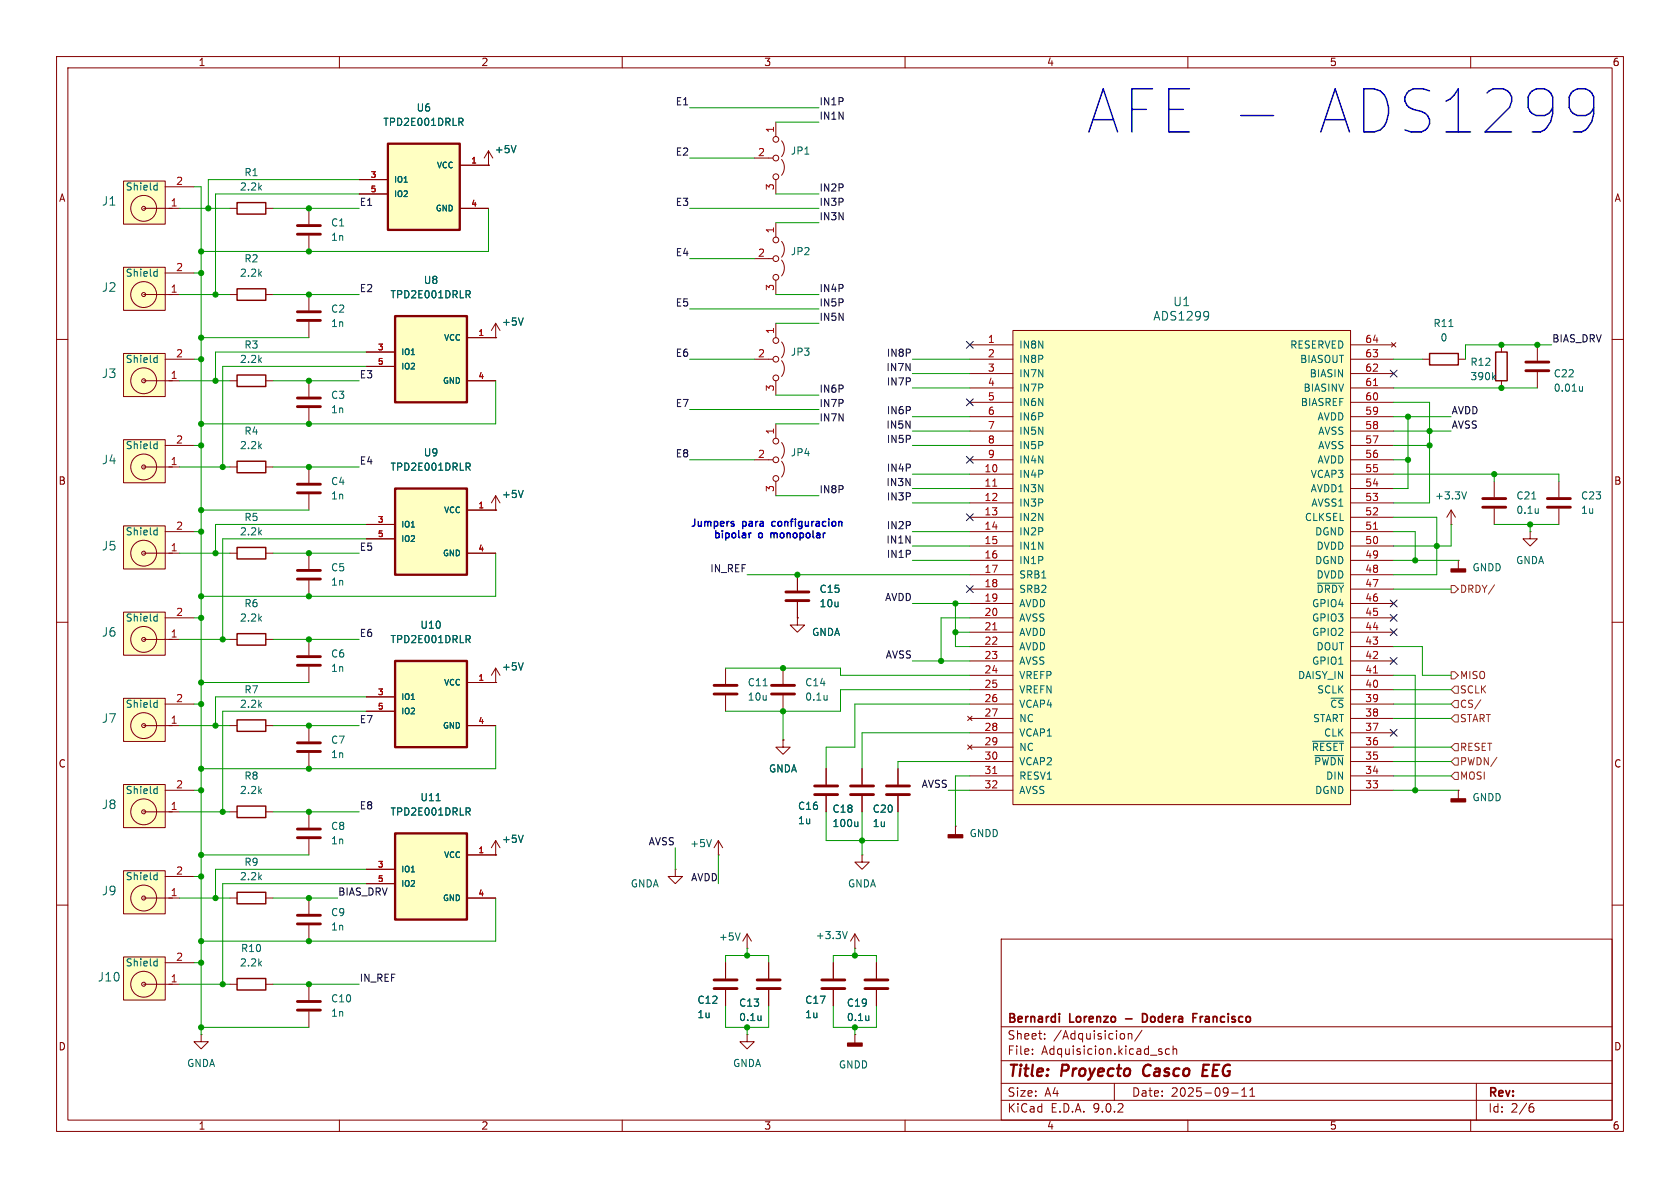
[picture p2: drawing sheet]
<svg xmlns="http://www.w3.org/2000/svg" width="297mm" height="210mm" viewBox="0 0 297 210" stroke-linecap="round" stroke-linejoin="round" font-family="sans-serif">
<g fill="none" stroke="#840000" stroke-width=".18">
<path d="M10 10h277v190h-277zM12 12h273v186h-273zM60 10v2M110 10v2M160 10v2M210 10v2M260 10v2M10 60h2M285 60h2M54.6 97.8v2.8M87.6 90.2h.1M87.6 87.6l-.7 1.3"/>
<path d="M87.6 87.6l.8 1.3M87.6 87.6v2.6M10 110h2M54.6 102.6v2.8M285 110h2M10 160h2M177 166h108v32h-108zM285 160h2M60 198v2M110 198v2M160 198v2M177 194.5h108"/>
<path d="M177 191.5h108M177 187.5h108M177 181.5h108M182.5 186.3v.1M182.5 185.5v.1M184.7 183.6v.1M184.7 182.8v.1M197 191.5v3M199.5 182.8l.2-.1 .3 .1 .1 .9M199.5 182.7v1M201.9 182.1l-1.3 2M205 185.9l.4 .1 .1 .2-.3 .2h-.2"/>
<path d="M205 185.4l.4 .1M206.7 185.5l-.4-.1-.3 .3v.4l.2 .2h.5M207.4 185.5l.2-.1 .4 .1v.9M207.4 184.9v1.5M210 198v2M217.7 193.2h1.2M219.5 193.8h.9M219.5 192.7l.5-.4v1.5M221 193.8h.8M221 192.7l.4-.4v1.5M260 198v2M261 191.5v6.5"/>
<path d="M270.6 195.7h.4l.2 .3-.1 .5-.5 .1M271 195.1l-.4 .1"/>
</g>
<path d="M202.4 188.5a1.27 1.27 0 0 0 0 1.6M212.7 189.2h.6M213.7 188.2h-.9l-.3 2h1" fill="none" stroke="#840000" stroke-width=".4"/>
<path d="M187.3 179.2v.1M187.3 179.7v1M202.7 179.4l-.4-.2h-.3v1.5h.3l.4-.2M210.9 179.2h.7M210.9 179.9h.5" fill="none" stroke="#840000" stroke-width=".3"/>
<path d="M52.6 100.8h4M52.6 102.4h4" fill="none" stroke="#840000" stroke-width=".51"/>
<path d="M92.5 86.7l-.4 1.3" fill="none" stroke="#006464" stroke-width=".18"/>
<path d="M69.8 86.4h12.7v15.2h-12.7z" fill="#ffffc2"/>
<path d="M69.8 86.4h12.7v15.2h-12.7z" fill="none" stroke="#840000" stroke-width=".41"/>
<path d="M40.6 52.1h1.3M47 52.1h1.3M40.6 67.3h1.3M47 67.3h1.3M64.8 92.7h5M64.8 95.3h5M82.5 90.2h5.1M82.5 97.8h5.1M168.9 146.1h.1M168.9 146.1v1.5" fill="none" stroke="#840000" stroke-width=".18"/>
<path d="M82.7 82.5l.4 .6M82.9 81.9l.2 .2v.3l-.2 .1" fill="none" stroke="#006464" stroke-width=".18"/>
<path d="M167.6 147.6h2.6v.5h-2.6z" fill="#840000" stroke="#840000" stroke-width=".25"/>
<path d="M41.9 51.1h5.1v2h-5.1zM41.9 66.3h5.1v2h-5.1z" fill="none" stroke="#840000" stroke-width=".25"/>
<path d="M21.8 32h7.4v7.6h-7.4z" fill="#ffffc2"/>
<g fill="none" stroke="#840000" stroke-width=".18">
<path d="M21.8 32h7.4v7.6h-7.4zM25.4 36.8h6.3M29.2 33h5.1M137.2 39.4v2.5M133.3 45.7h3.4M137.2 49.5v2.6M138.2 42.7a2.26 2.26 0 0 1 0 2.8M138.2 46a2.26 2.26 0 0 1 0 2.8"/>
<circle cx="25.4" cy="36.8" r="2.29"/>
<circle cx="25.4" cy="36.8" r=".36"/>
<circle cx="137.2" cy="45.7" r=".51"/>
<circle cx="137.2" cy="49" r=".51"/>
<circle cx="137.2" cy="42.4" r=".51"/>
</g>
<path d="M27.4 32.8h.4M27.8 32.3v1.3M27.8 33.5l-.4 .1" fill="none" stroke="#006464" stroke-width=".18"/>
<path d="M21.8 47.2h7.4v7.7h-7.4z" fill="#ffffc2"/>
<g fill="none" stroke="#840000" stroke-width=".18">
<path d="M21.8 47.2h7.4v7.7h-7.4zM25.4 52.1h6.3M29.2 48.3h5.1"/>
<circle cx="25.4" cy="52.1" r="2.29"/>
<circle cx="25.4" cy="52.1" r=".36"/>
</g>
<path d="M27.4 48l.4 .1M27.8 47.6v1.2M27.8 48.8h-.4" fill="none" stroke="#006464" stroke-width=".18"/>
<path d="M21.8 77.7h7.4v7.6h-7.4z" fill="#ffffc2"/>
<g fill="none" stroke="#840000" stroke-width=".18">
<path d="M21.8 77.7h7.4v7.6h-7.4zM29.2 78.7h5.1M25.4 82.6h6.3"/>
<circle cx="25.4" cy="82.6" r="2.29"/>
<circle cx="25.4" cy="82.6" r=".36"/>
</g>
<path d="M27.4 78.5h.4M27.8 78v1.3M27.8 79.3h-.4" fill="none" stroke="#006464" stroke-width=".18"/>
<path d="M68.6 25.4h12.7v15.2h-12.7z" fill="#ffffc2"/>
<path d="M68.6 25.4h12.7v15.2h-12.7z" fill="none" stroke="#840000" stroke-width=".41"/>
<path d="M63.5 31.8h5.1M63.5 34.3h5.1M81.3 29.2h5.1M81.3 36.8h5.1M251.5 63.5h1.2M257.8 63.5h1.3M35.6 182.9v1.3h1.2l-1.2 1.2-1.3-1.2h1.3M35.6 182.9h.1" fill="none" stroke="#840000" stroke-width=".18"/>
<path d="M81.4 21.6l.5 .6M81.6 20.9l.3 .2-.1 .3-.2 .2M256.1 57.7h.8" fill="none" stroke="#006464" stroke-width=".18"/>
<path d="M252.7 62.5h5.1v2h-5.1z" fill="none" stroke="#840000" stroke-width=".25"/>
<path d="M21.8 138.7h7.4v7.6h-7.4z" fill="#ffffc2"/>
<g fill="none" stroke="#840000" stroke-width=".18">
<path d="M21.8 138.7h7.4v7.6h-7.4zM29.2 139.7h5.1M25.4 143.5h6.3M40.6 174h1.3M47 174h1.3"/>
<circle cx="25.4" cy="143.5" r="2.29"/>
<circle cx="25.4" cy="143.5" r=".36"/>
</g>
<path d="M27.4 139.4l.4 .1M27.8 139v1.3M27.8 140.2l-.4 .1" fill="none" stroke="#006464" stroke-width=".18"/>
<path d="M41.9 173h5.1v2h-5.1z" fill="none" stroke="#840000" stroke-width=".25"/>
<path d="M21.8 169.2h7.4v7.6h-7.4z" fill="#ffffc2"/>
<g fill="none" stroke="#840000" stroke-width=".18">
<path d="M54.6 36.8v2.8M54.6 41.7v2.8M21.8 169.2h7.4v7.6h-7.4zM25.4 174h6.3M29.2 170.2h5.1"/>
<circle cx="25.4" cy="174" r="2.29"/>
<circle cx="25.4" cy="174" r=".36"/>
</g>
<path d="M27.4 169.9l.4 .1M27.8 169.5v1.3M27.8 170.7l-.4 .1" fill="none" stroke="#006464" stroke-width=".18"/>
<path d="M52.6 39.9h4M52.6 41.4h4" fill="none" stroke="#840000" stroke-width=".51"/>
<path d="M21.8 153.9h7.4v7.6h-7.4z" fill="#ffffc2"/>
<g fill="none" stroke="#840000" stroke-width=".18">
<path d="M86.4 29.2h.1M86.4 26.7l-.8 1.2M86.4 26.7l.7 1.2M86.4 26.7v2.5M21.8 153.9h7.4v7.6h-7.4zM25.4 158.8h6.3M29.2 154.9h5.1M54.6 158.8v2.7M54.6 163.6v2.8M54.6 174v2.8M54.6 178.8v2.8"/>
<circle cx="25.4" cy="158.8" r="2.29"/>
<circle cx="25.4" cy="158.8" r=".36"/>
</g>
<path d="M91.2 25.7l-.4 1.3M27.4 154.7h.4M27.8 154.2v1.3M27.8 155.5h-.4" fill="none" stroke="#006464" stroke-width=".18"/>
<path d="M52.6 161.8h4M52.6 163.3h4M52.6 177h4M52.6 178.6h4" fill="none" stroke="#840000" stroke-width=".51"/>
<path d="M21.8 123.4h7.4v7.7h-7.4z" fill="#ffffc2"/>
<g fill="none" stroke="#840000" stroke-width=".18">
<path d="M40.6 36.8h1.3M47 36.8h1.3M265.4 61v1.2M265.4 67.3v1.3M271.8 61v2.8M271.8 65.8v2.8M40.6 97.8h1.3M47 97.8h1.3M257.8 99.1h.1M257.8 99.1v1.5M270.5 94v1.3h1.3l-1.3 1.2-1.3-1.2h1.3M270.5 94h.1"/>
<path d="M54.6 113v2.8M54.6 117.9v2.8M21.8 123.4h7.4v7.7h-7.4zM25.4 128.3h6.3M29.2 124.5h5.1M40.6 128.3h1.3M47 128.3h1.3M54.6 128.3v2.8M54.6 133.1v2.8"/>
<circle cx="25.4" cy="128.3" r="2.29"/>
<circle cx="25.4" cy="128.3" r=".36"/>
</g>
<path d="M264 66.6l.4 .5M264.4 66.3l-.5 .5M279.8 68.3v.9M279.8 69l-.4 .2M27.4 124.2l.4 .1M27.8 123.8v1.2M27.8 125h-.4" fill="none" stroke="#006464" stroke-width=".18"/>
<path d="M256.5 100.6h2.6v.5h-2.6z" fill="#840000" stroke="#840000" stroke-width=".25"/>
<path d="M41.9 35.8h5.1v2h-5.1zM264.4 62.2h2v5.1h-2zM41.9 96.8h5.1v2h-5.1zM41.9 127.3h5.1v2h-5.1z" fill="none" stroke="#840000" stroke-width=".25"/>
<path d="M269.7 64h4.1M269.7 65.5h4.1M52.6 116.1h4M52.6 117.6h4M52.6 131.3h4M52.6 132.8h4" fill="none" stroke="#840000" stroke-width=".51"/>
<path d="M21.8 108.2h7.4v7.6h-7.4z" fill="#ffffc2"/>
<g fill="none" stroke="#840000" stroke-width=".18">
<path d="M21.8 108.2h7.4v7.6h-7.4zM25.4 113h6.3M29.2 109.2h5.1"/>
<circle cx="25.4" cy="113" r="2.29"/>
<circle cx="25.4" cy="113" r=".36"/>
</g>
<path d="M27.4 109h.4M27.8 108.5v1.3M27.8 109.7l-.4 .1" fill="none" stroke="#006464" stroke-width=".18"/>
<path d="M69.8 116.8h12.7v15.3h-12.7z" fill="#ffffc2"/>
<path d="M69.8 116.8h12.7v15.3h-12.7z" fill="none" stroke="#840000" stroke-width=".41"/>
<g fill="none" stroke="#840000" stroke-width=".18">
<path d="M54.6 52.1v2.8M54.6 56.9v2.8M54.6 67.3v2.8M54.6 72.1v2.8M256.5 92.7h.1M256.5 90.2l-.7 1.2M256.5 90.2l.8 1.2M256.5 90.2v2.5M87.6 118.1l-.7 1.3M87.6 118.1l.8 1.3M87.6 118.1v2.6M138.4 118.1v2.8"/>
<path d="M64.8 123.2h5M64.8 125.7h5M82.5 120.7h5.1M82.5 128.3h5.1M87.6 120.7h.1M138.4 122.9v2.8M152.4 135.9v2.8M119.4 153.7v1.2h1.2l-1.2 1.3-1.3-1.3h1.3M119.4 153.7h.1M127 151.1h.1M127 148.6l-.8 1.3M127 148.6l.8 1.3"/>
<path d="M127 148.6v2.5M152.4 151.1v1.3h1.3l-1.3 1.3-1.3-1.3h1.3M152.4 151.1h.1M152.4 140.7v2.8M132.1 167.6h.1M132.1 165.1l-.8 1.3M132.1 165.1l.7 1.3M132.1 165.1v2.5M151.1 167.6h.1M151.1 165.1l-.7 1.3M151.1 165.1l.8 1.3M151.1 165.1v2.5"/>
</g>
<path d="M259.3 86.9l-.5 1.3M82.7 113l.4 .6M82.9 112.3l.2 .3v.3l-.2 .1M92.5 117.2l-.4 1.2M146.2 122.9v.9M146.2 123.6v.1M125.8 148.4l-.5 1.3M151.7 145.3v.8M151.7 146l-.2 .1M130.8 164.9l-.4 1.3M149.8 164.7l-.4 1.2" fill="none" stroke="#006464" stroke-width=".18"/>
<path d="M52.6 55.1h4M52.6 56.6h4M52.6 70.4h4M52.6 71.9h4M136.4 121.2h4.1M136.4 122.7h4.1M150.4 138.9h4M150.4 140.5h4" fill="none" stroke="#840000" stroke-width=".51"/>
<path d="M69.8 55.9h12.7v15.2h-12.7z" fill="#ffffc2"/>
<path d="M69.8 55.9h12.7v15.2h-12.7z" fill="none" stroke="#840000" stroke-width=".41"/>
<g fill="none" stroke="#840000" stroke-width=".18">
<path d="M82.5 59.7h5.1M87.6 59.7h.1M87.6 57.2l-.7 1.2M87.6 57.2l.8 1.2M87.6 57.2v2.5M64.8 62.2h5M64.8 64.8h5M82.5 67.3h5.1M264.2 85.1v2.8M264.2 89.9v2.8M275.6 85.1v2.8M275.6 89.9v2.8"/>
<path d="M138.4 130.8v1.3h1.3l-1.3 1.3-1.2-1.3h1.2M138.4 130.8h.1M154.9 170.2v2.8M154.9 175v2.8"/>
</g>
<path d="M82.7 52l.4 .6M82.9 51.4l.2 .2v.3l-.2 .1M92.5 56.2l-.4 1.3M270.8 88.2h.7M272 89.9v.8M272 90.6l-.1 .1M153.6 179.6v.8M153.6 180.3l-.1 .1" fill="none" stroke="#006464" stroke-width=".18"/>
<path d="M262.1 88.1h4.1M262.1 89.7h4.1M273.6 88.1h4M273.6 89.7h4M152.9 173.2h4.1M152.9 174.8h4.1" fill="none" stroke="#840000" stroke-width=".51"/>
<path d="M179.1 58.4h59.7v83.8h-59.7z" fill="#ffffc2"/>
<g fill="none" stroke="#840000" stroke-width=".18">
<path d="M179.1 58.4h59.7v83.8h-59.7zM171.4 61h7.7M171.4 63.5h7.7M171.4 66h7.7M171.4 68.6h7.7M171.4 71.1h7.7M171.4 73.7h7.7M171.4 76.2h7.7M171.4 78.7h7.7M238.8 61h7.6M238.8 63.5h7.6M238.8 66h7.6"/>
<path d="M238.8 68.6h7.6M238.8 71.1h7.6M238.8 73.7h7.6M238.8 76.2h7.6M238.8 78.7h7.6M246 60.6l.8 .7M246.8 60.6l-.8 .7M40.6 82.6h1.3M47 82.6h1.3M54.6 82.6v2.7M54.6 87.4v2.8M171.4 81.3h7.7"/>
<path d="M171.4 83.8h7.7M171.4 86.4h7.7M171.4 88.9h7.7M171.4 91.4h7.7M171.4 94h7.7M171.4 96.5h7.7M171.4 99.1h7.7M238.8 81.3h7.6M238.8 83.8h7.6M238.8 86.4h7.6M238.8 88.9h7.6M238.8 91.4h7.6"/>
<path d="M238.8 94h7.6M238.8 96.5h7.6M238.8 99.1h7.6M128.3 118.1v2.8M171.4 101.6h7.7M171.4 104.1h7.7M171.4 106.7h7.7M171.4 109.2h7.7M171.4 111.8h7.7M171.4 114.3h7.7M171.4 116.8h7.7M171.4 119.4h7.7"/>
<path d="M238.8 101.6h7.6M238.8 104.1h7.6M238.8 106.7h7.6M238.8 109.2h7.6M238.8 111.8h7.6M238.8 114.3h7.6M238.8 116.8h7.6M238.8 119.4h7.6M128.3 122.9v2.8M171.1 126.6l.7 .8M171.1 131.7l.7 .8M171.4 121.9h7.7"/>
<path d="M171.4 124.5h7.7M171.4 127h7.7M171.4 129.5h7.7M171.4 132.1h7.7M171.4 134.6h7.7M171.4 137.2h7.7M171.4 139.7h7.7M171.8 126.6l-.7 .8M171.8 131.7l-.7 .8M238.8 121.9h7.6M238.8 124.5h7.6M238.8 127h7.6"/>
<path d="M238.8 129.5h7.6M238.8 132.1h7.6M238.8 134.6h7.6M238.8 137.2h7.6M238.8 139.7h7.6M40.6 143.5h1.3M47 143.5h1.3M87.6 151.1h.1M87.6 148.6l-.7 1.3M87.6 148.6l.8 1.3M87.6 148.6v2.5"/>
</g>
<path d="M242.8 68.2h.7M175.5 85.9h.7M242.8 93.6h.7M175.5 111.3h.7M242.8 119h.7M175.5 136.7h.7" fill="none" stroke="#a90000" stroke-width=".18"/>
<path d="M213.5 55.1l.1 .1a1.28 1.28 0 0 1-.1 1.2M213.7 55.7l-.2 .2M232.9 103.1h4.6M134.9 121.2h.7M232 131h5.5M232.4 133.6h5.1M92.5 147.6l-.4 1.3" fill="none" stroke="#006464" stroke-width=".18"/>
<path d="M41.9 81.5h5.1v2.1h-5.1zM41.9 142.5h5.1v2h-5.1z" fill="none" stroke="#840000" stroke-width=".25"/>
<path d="M52.6 85.6h4M52.6 87.1h4M126.2 121.2h4.1M126.2 122.7h4.1" fill="none" stroke="#840000" stroke-width=".51"/>
<path d="M69.8 147.3h12.7v15.3h-12.7z" fill="#ffffc2"/>
<path d="M69.8 147.3h12.7v15.3h-12.7z" fill="none" stroke="#840000" stroke-width=".41"/>
<g fill="none" stroke="#840000" stroke-width=".18">
<path d="M158.7 135.9v2.8M257.8 139.7h.1M257.8 139.7v1.5M40.6 158.8h1.3M47 158.8h1.3M54.6 143.5v2.8M54.6 148.3v2.8M64.8 153.7h5M64.8 156.2h5M82.5 151.1h5.1M82.5 158.8h5.1M158.7 140.7v2.8"/>
<path d="M128.3 170.2v2.8M128.3 175v2.8M135.9 170.2v2.8M135.9 175v2.8M147.3 170.2v2.8M147.3 175v2.8M132.1 182.9v1.3h1.2l-1.2 1.2-1.3-1.2h1.3M132.1 182.9h.1M151.1 182.9h.1M151.1 182.9v1.5"/>
</g>
<path d="M77.1 141.5h.7M82.7 143.5l.4 .6M82.9 142.8l.2 .3v.3l-.2 .1M134.5 179.6v.8M134.5 180.3v.1" fill="none" stroke="#006464" stroke-width=".18"/>
<path d="M156.7 138.9h4.1M52.6 146.6h4M52.6 148.1h4M156.7 140.5h4.1M126.2 173.2h4.1M126.2 174.8h4.1M133.9 173.2h4M133.9 174.8h4M145.3 173.2h4.1M145.3 174.8h4.1" fill="none" stroke="#840000" stroke-width=".51"/>
<path d="M41.9 157.7h5.1v2.1h-5.1z" fill="none" stroke="#840000" stroke-width=".25"/>
<g fill="#840000" stroke="#840000" stroke-width=".25">
<path d="M256.5 141.2h2.6v.5h-2.6z"/>
<path d="M149.9 184.4h2.5v.5h-2.5z"/>
</g>
<path d="M21.8 93h7.4v7.6h-7.4z" fill="#ffffc2"/>
<g fill="none" stroke="#840000" stroke-width=".18">
<path d="M21.8 93h7.4v7.6h-7.4zM25.4 97.8h6.3M29.2 94h5.1M146 135.9v2.8M146 140.7v2.8"/>
<circle cx="25.4" cy="97.8" r="2.29"/>
<circle cx="25.4" cy="97.8" r=".36"/>
</g>
<path d="M27.4 93.7l.4 .1M27.8 93.3v1.3M27.8 94.5l-.4 .1" fill="none" stroke="#006464" stroke-width=".18"/>
<path d="M144 138.9h4.1M144 140.5h4.1" fill="none" stroke="#840000" stroke-width=".51"/>
<path d="M21.8 62.5h7.4v7.6h-7.4z" fill="#ffffc2"/>
<g fill="none" stroke="#840000" stroke-width=".18">
<path d="M63.5 31.8h5.1M63.5 34.3h5.1M81.3 29.2h5.1M81.3 36.8h5.1M86.4 29.2h.1M133.3 27.9h3.4M137.2 21.6v2.5M137.2 31.8v2.5M138.2 24.9a2.26 2.26 0 0 1 0 2.8M138.2 28.2a2.26 2.26 0 0 1 0 2.8M82.5 59.7h5.1M87.6 59.7h.1"/>
<path d="M137.2 57.2v2.5M21.8 62.5h7.4v7.6h-7.4zM25.4 67.3h6.3M29.2 63.5h5.1M64.8 62.2h5M64.8 64.8h5M82.5 67.3h5.1M133.3 63.5h3.4M137.2 67.3v2.6M137.2 74.9v2.6M138.2 60.5a2.26 2.26 0 0 1 0 2.7M138.2 63.8a2.26 2.26 0 0 1 0 2.7"/>
<path d="M138.2 78.2a2.26 2.26 0 0 1 0 2.8M64.8 92.7h5M64.8 95.3h5M82.5 90.2h5.1M82.5 97.8h5.1M87.6 90.2h.1M133.3 81.3h3.4M137.2 85.1v2.5M138.2 81.5a2.26 2.26 0 0 1 0 2.8M40.6 113h1.3M47 113h1.3M141 109.2v1.3h1.2l-1.2 1.3-1.3-1.3h1.3"/>
<path d="M141 109.2h.1M141 101.6v2.8M141 106.4v2.8M64.8 123.2h5M64.8 125.7h5M82.5 120.7h5.1M82.5 128.3h5.1M87.6 120.7h.1M138.4 130.8h.1M146 135.9v2.8M152.4 135.9v2.8M158.7 135.9v2.8"/>
<path d="M64.8 153.7h5M64.8 156.2h5M82.5 151.1h5.1M82.5 158.8h5.1M87.6 151.1h.1M146 140.7v2.8M152.4 140.7v2.8M158.7 140.7v2.8M128.3 170.2v2.8M128.3 175v2.8M135.9 170.2v2.8M135.9 175v2.8"/>
<path d="M147.3 170.2v2.8M147.3 175v2.8M154.9 170.2v2.8M154.9 175v2.8"/>
<circle cx="137.2" cy="24.6" r=".51"/>
<circle cx="137.2" cy="31.2" r=".51"/>
<circle cx="137.2" cy="27.9" r=".51"/>
<circle cx="25.4" cy="67.3" r="2.29"/>
<circle cx="25.4" cy="67.3" r=".36"/>
<circle cx="137.2" cy="66.8" r=".51"/>
<circle cx="137.2" cy="60.2" r=".51"/>
<circle cx="137.2" cy="63.5" r=".51"/>
<circle cx="137.2" cy="78" r=".51"/>
<circle cx="137.2" cy="81.3" r=".51"/>
<circle cx="137.2" cy="84.6" r=".51"/>
</g>
<g fill="none" stroke="#006464" stroke-width=".18">
<path d="M81.4 21.6l.5 .6M81.6 20.9l.3 .2-.1 .3-.2 .2M91.2 25.7l-.4 1.3M82.7 52l.4 .6M82.9 51.4l.2 .2v.3l-.2 .1M92.5 56.2l-.4 1.3M27.4 63.2l.4 .1M27.8 62.8v1.3M27.8 64l-.4 .1M82.7 82.5l.4 .6M82.9 81.9l.2 .2v.3l-.2 .1M92.5 86.7l-.4 1.3"/>
<path d="M82.7 113l.4 .6M82.9 112.3l.2 .3v.3l-.2 .1M92.5 117.2l-.4 1.2M77.1 141.5h.7M82.7 143.5l.4 .6M82.9 142.8l.2 .3v.3l-.2 .1M92.5 147.6l-.4 1.3M151.7 145.3v.8M151.7 146l-.2 .1M134.5 179.6v.8M153.6 179.6v.8M134.5 180.3v.1"/>
<path d="M153.6 180.3l-.1 .1"/>
</g>
<path d="M138.9 104.6h4.1M138.9 106.2h4.1" fill="none" stroke="#840000" stroke-width=".51"/>
<path d="M41.9 112h5.1v2h-5.1z" fill="none" stroke="#840000" stroke-width=".25"/>
<path d="M256.5 103.5h.7l.6 .6-.6 .7h-.7zM256.5 118.7h.7l.6 .7-.6 .6h-.7zM264.2 103.4l-1.1 1.6M257.2 123.8h.6v1.3h-.6l-.7-.6zM257.2 126.4h.6v1.2h-.6l-.7-.6zM257.2 136.5h.6v1.3h-.6l-.7-.6zM257.2 134h.6v1.3h-.6l-.7-.7zM257.2 131.4h.6v1.3h-.6l-.7-.6zM257.2 121.3h.6v1.3h-.6l-.7-.7zM261.8 123.7l-1.1 1.6M264.6 133.9l-1.1 1.6" fill="none" stroke="#725600" stroke-width=".18"/>
<g fill="none" stroke="#009600" stroke-width=".18">
<path d="M121.9 19.1h22.9M31.7 36.8h8.9M34.3 33h1.3v149.9M48.3 36.8h15.2M63.5 34.3h-25.4v17.8M63.5 31.8h-26.7v5M86.4 36.8v7.7h-50.8M121.9 27.9h11.4M121.9 36.8h22.9M137.2 39.4h7.6M137.2 34.3h7.6M137.2 21.6h7.6"/>
<path d="M31.7 52.1h8.9M34.3 48.3h1.3M35.6 59.7h19M48.3 52.1h15.2M121.9 54.6h22.9M121.9 45.7h11.4M137.2 57.2h7.6M137.2 52.1h7.6M31.7 67.3h8.9M34.3 63.5h1.3M34.3 78.7h1.3M48.3 67.3h15.2"/>
<path d="M64.8 64.8h-25.4v17.8M64.8 62.2h-26.7v5.1M87.6 67.3v7.6h-52M121.9 63.5h11.4M121.9 72.4h22.9M137.2 69.9h7.6M137.2 74.9h7.6M161.3 68.6h10.1M161.3 63.5h10.1M161.3 66h10.1M161.3 78.7h10.1M161.3 73.7h10.1"/>
<path d="M161.3 76.2h10.1M246.4 68.6h25.4M246.4 63.5h5.1M246.4 78.7h6.3M246.4 71.1h6.3v17.8h-6.3M246.4 73.7h10.1M246.4 76.2h10.1M248.9 73.7v12.7h-2.5M274.3 61h-15.2v2.5M31.7 97.8h8.9M31.7 82.6h8.9M34.3 94h1.3"/>
<path d="M35.6 90.2h19M48.3 97.8h15.2M48.3 82.6h15.2M64.8 92.7h-26.7v5.1M64.8 95.3h-25.4v17.7M87.6 97.8v7.6h-52M121.9 81.3h11.4M137.2 87.6h7.6M161.3 94h10.1M161.3 96.5h10.1M161.3 83.8h10.1M161.3 99.1h10.1"/>
<path d="M161.3 86.4h10.1M161.3 88.9h10.1M246.4 91.4h7.6v10.2h-7.6M246.4 94h3.8v5.1M246.4 83.8h29.2v1.3M246.4 99.1h11.4M246.4 81.3h2.5M256.5 92.7v3.8h-10.1M264.2 92.7h11.4M264.2 83.8v1.3M270.5 92.7v1.3M31.7 113h8.9"/>
<path d="M34.3 109.2h1.3M48.3 113h15.2M128.3 118.1h20.3v1.3h22.8M132.1 101.6h39.3M161.3 106.7h10.1M161.3 116.8h10.1M168.9 106.7v7.6h2.5M168.9 111.8h2.5M171.4 109.2h-5v7.6M246.4 119.4h3.8v20.3M246.4 104.1h10.1M246.4 114.3h5.1v5.1h5"/>
<path d="M31.7 128.3h8.9M34.3 139.7h1.3M34.3 124.5h1.3M35.6 120.7h19M48.3 128.3h15.2M64.8 125.7h-25.4v17.8M64.8 123.2h-26.7v5.1M87.6 128.3v7.6h-52M138.4 125.7v5.1M167.6 139.7h3.8M171.4 134.6h-12.7v1.3M171.4 124.5h-20.3v7.6h-5.1v3.8"/>
<path d="M171.4 137.2h-2.5v8.9M171.4 121.9h-22.8v3.8h-20.3M171.4 129.5h-19v6.4M246.4 134.6h10.1M246.4 132.1h10.1M246.4 127h10.1M246.4 137.2h10.1M246.4 139.7h11.4M246.4 124.5h10.1M246.4 121.9h10.1M31.7 143.5h8.9M31.7 158.8h8.9"/>
<path d="M34.3 154.9h1.3M35.6 151.1h19M48.3 143.5h15.2M48.3 158.8h11.4M64.8 156.2h-25.4v17.8M64.8 153.7h-26.7v5.1M87.6 158.8v7.6h-52M119.4 149.9v3.8M127 151.1v5.1M146 143.5v5.1h12.7v-5.1M152.4 143.5v7.6M31.7 174h8.9"/>
<path d="M34.3 170.2h1.3M48.3 174h15.2M128.3 177.8v3.8h7.6v-3.8M128.3 170.2v-1.3h7.6v1.3M132.1 167.6v1.3M147.3 177.8v3.8h7.6v-3.8M147.3 170.2v-1.3h7.6v1.3M151.1 167.6v1.3M35.6 181.6h19M132.1 181.6v1.3M151.1 181.6v1.3"/>
</g>
<g fill="none" stroke="#000084" stroke-width=".18">
<path d="M170.8 70.5l1.3 1.2M170.8 60.4l1.3 1.2M172.1 70.5l-1.3 1.2M172.1 60.4l-1.3 1.2M245.8 65.4l1.2 1.2M247 65.4l-1.2 1.2M170.8 90.8l1.3 1.2M170.8 80.7l1.3 1.2M172.1 90.8l-1.3 1.2M172.1 80.7l-1.3 1.2M170.8 103.5l1.3 1.2M172.1 103.5l-1.3 1.2"/>
<path d="M245.8 106.1l1.2 1.2M245.8 116.2l1.2 1.2M245.8 111.2l1.2 1.2M245.8 108.6l1.2 1.2M247 106.1l-1.2 1.2M247 116.2l-1.2 1.2M247 111.2l-1.2 1.2M247 108.6l-1.2 1.2M245.8 128.9l1.2 1.2M247 128.9l-1.2 1.2"/>
</g>
<path d="M280.3 15.7l.7 .4 .4 .3 .4 .8v2.9l-.4 1.4-.7 1.1M281.8 19l-.4 .7-.4 .4-.7 .3M219.3 20.4h5.9" fill="none" stroke="#0000c2" stroke-width=".25"/>
<g fill="#009600" stroke="#009600" stroke-width=".18">
<circle cx="271.8" cy="61" r=".46"/>
<circle cx="265.4" cy="61" r=".46"/>
<circle cx="252.7" cy="78.7" r=".46"/>
<circle cx="264.2" cy="83.8" r=".46"/>
<circle cx="252.7" cy="76.2" r=".46"/>
<circle cx="248.9" cy="81.3" r=".46"/>
<circle cx="248.9" cy="73.7" r=".46"/>
<circle cx="265.4" cy="68.6" r=".46"/>
<circle cx="138.4" cy="118.1" r=".46"/>
<circle cx="166.4" cy="116.8" r=".46"/>
<circle cx="168.9" cy="106.7" r=".46"/>
<circle cx="141" cy="101.6" r=".46"/>
<circle cx="152.4" cy="148.6" r=".46"/>
<circle cx="168.9" cy="111.8" r=".46"/>
<circle cx="138.4" cy="125.7" r=".46"/>
<circle cx="250.2" cy="99.1" r=".46"/>
<circle cx="254" cy="96.5" r=".46"/>
<circle cx="270.5" cy="92.7" r=".46"/>
<circle cx="250.2" cy="139.7" r=".46"/>
<circle cx="54.6" cy="44.5" r=".46"/>
<circle cx="54.6" cy="52.1" r=".46"/>
<circle cx="54.6" cy="36.8" r=".46"/>
<circle cx="54.6" cy="97.8" r=".46"/>
<circle cx="38.1" cy="67.3" r=".46"/>
<circle cx="35.6" cy="74.9" r=".46"/>
<circle cx="35.6" cy="63.5" r=".46"/>
<circle cx="35.6" cy="94" r=".46"/>
<circle cx="35.6" cy="90.2" r=".46"/>
<circle cx="39.4" cy="82.6" r=".46"/>
<circle cx="35.6" cy="78.7" r=".46"/>
<circle cx="54.6" cy="82.6" r=".46"/>
<circle cx="54.6" cy="74.9" r=".46"/>
<circle cx="54.6" cy="67.3" r=".46"/>
<circle cx="35.6" cy="109.2" r=".46"/>
<circle cx="38.1" cy="97.8" r=".46"/>
<circle cx="35.6" cy="105.4" r=".46"/>
<circle cx="54.6" cy="113" r=".46"/>
<circle cx="54.6" cy="105.4" r=".46"/>
<circle cx="35.6" cy="48.3" r=".46"/>
<circle cx="35.6" cy="44.5" r=".46"/>
<circle cx="38.1" cy="52.1" r=".46"/>
<circle cx="36.8" cy="36.8" r=".46"/>
<circle cx="35.6" cy="59.7" r=".46"/>
<circle cx="35.6" cy="181.6" r=".46"/>
<circle cx="35.6" cy="170.2" r=".46"/>
<circle cx="39.4" cy="143.5" r=".46"/>
<circle cx="35.6" cy="139.7" r=".46"/>
<circle cx="54.6" cy="166.4" r=".46"/>
<circle cx="35.6" cy="154.9" r=".46"/>
<circle cx="35.6" cy="151.1" r=".46"/>
<circle cx="38.1" cy="158.8" r=".46"/>
<circle cx="39.4" cy="174" r=".46"/>
<circle cx="35.6" cy="166.4" r=".46"/>
<circle cx="54.6" cy="174" r=".46"/>
<circle cx="38.1" cy="128.3" r=".46"/>
<circle cx="35.6" cy="124.5" r=".46"/>
<circle cx="54.6" cy="135.9" r=".46"/>
<circle cx="54.6" cy="128.3" r=".46"/>
<circle cx="39.4" cy="113" r=".46"/>
<circle cx="35.6" cy="120.7" r=".46"/>
<circle cx="35.6" cy="135.9" r=".46"/>
<circle cx="151.1" cy="168.9" r=".46"/>
<circle cx="54.6" cy="143.5" r=".46"/>
<circle cx="54.6" cy="158.8" r=".46"/>
<circle cx="132.1" cy="181.6" r=".46"/>
<circle cx="132.1" cy="168.9" r=".46"/>
<circle cx="151.1" cy="181.6" r=".46"/>
</g>
<g font-size="10.6" fill="#0000c2">
<text x="192.2" y="24">AFE -</text>
<text x="231.6" y="24">ADS1299</text>
</g>
<g font-size="2.8" fill="#840000">
<text x="178" y="190.9">Title:</text>
<text x="187.7" y="190.9">Proyecto</text>
<text x="202.9" y="190.9">Casco</text>
<text x="214.2" y="190.9">EEG</text>
</g>
<g font-size="2.1" fill="#006464">
<text x="17.9" y="36.6">J1</text>
<text x="17.9" y="51.8">J2</text>
<text x="203.8" y="56.9">ADS1299</text>
<text x="207.3" y="54.3">U1</text>
<text x="17.9" y="67">J3</text>
<text x="17.9" y="82.3">J4</text>
<text x="17.9" y="97.5">J5</text>
<text x="17.9" y="112.8">J6</text>
<text x="17.9" y="128">J7</text>
<text x="17.9" y="143.2">J8</text>
<text x="17.9" y="158.5">J9</text>
<text x="17.2" y="173.7">J10</text>
</g>
<g font-size="2.1" fill="#840000">
<text x="178" y="184">Sheet:</text>
<text x="178" y="181.2">Bernardi</text>
<text x="186.2" y="184">/Adquisicion/</text>
<text x="189.2" y="181.2">Lorenzo</text>
<text x="199.6" y="181.2">-</text>
<text x="203.2" y="181.2">Dodera</text>
<text x="212.8" y="181.2">Francisco</text>
<text x="178" y="186.7">File:</text>
<text x="184.1" y="186.7">Adquisicion.kicad_sch</text>
<text x="178" y="196.9">KiCad</text>
<text x="178" y="194.1">Size:</text>
<text x="184.7" y="194.1">A4</text>
<text x="185.7" y="196.9">E.D.A.</text>
<text x="193.3" y="196.9">9.0.2</text>
<text x="200" y="194.1">Date:</text>
<text x="207" y="194.1">2025-09-11</text>
<text x="263" y="194.3">Rev:</text>
<text x="263" y="196.9">Id:</text>
<text x="267.1" y="196.9">2/6</text>
</g>
<g font-size="1.8" fill="#840000">
<text x="35" y="11.9">1</text>
<text x="85" y="11.9">2</text>
<text x="135" y="11.9">3</text>
<text x="185" y="11.9">4</text>
<text x="235" y="11.9">5</text>
<text x="285" y="11.9">6</text>
<text x="10.3" y="35.9">A</text>
<text x="285.3" y="35.9">A</text>
<text x="10.3" y="85.9">B</text>
<text x="285.3" y="85.9">B</text>
<text x="10.3" y="135.9">C</text>
<text x="285.3" y="135.9">C</text>
<text x="10.3" y="185.9">D</text>
<text x="285.3" y="185.9">D</text>
<text x="35" y="199.9">1</text>
<text x="85" y="199.9">2</text>
<text x="135" y="199.9">3</text>
<text x="185" y="199.9">4</text>
<text x="235" y="199.9">5</text>
<text x="285" y="199.9">6</text>
</g>
<g font-size="1.8" fill="#006464">
<text x="67.7" y="22.5">TPD2E001DRLR</text>
<text x="73.6" y="19.9">U6</text>
<text x="87.4" y="27.3">+5V</text>
<text x="139.7" y="27.5">JP1</text>
<text x="22.1" y="33.9">Shield</text>
<text x="42.3" y="33.9">2.2k</text>
<text x="43.1" y="31.3">R1</text>
<text x="58.4" y="40.2">C1</text>
<text x="43.1" y="46.6">R2</text>
<text x="58.4" y="42.8">1n</text>
<text x="139.7" y="45.3">JP2</text>
<text x="22.1" y="49.1">Shield</text>
<text x="42.3" y="49.1">2.2k</text>
<text x="68.9" y="52.9">TPD2E001DRLR</text>
<text x="74.8" y="50.4">U8</text>
<text x="58.4" y="55.5">C2</text>
<text x="58.4" y="58">1n</text>
<text x="88.6" y="57.8">+5V</text>
<text x="253.3" y="58">R11</text>
<text x="22.1" y="64.4">Shield</text>
<text x="42.3" y="64.4">2.2k</text>
<text x="43.1" y="61.8">R3</text>
<text x="139.7" y="63.1">JP3</text>
<text x="180.1" y="61.8">IN8N</text>
<text x="180.1" y="64.4">IN8P</text>
<text x="228" y="61.8">RESERVED</text>
<text x="229.7" y="64.4">BIASOUT</text>
<text x="254.6" y="60.6">0</text>
<text x="259.9" y="64.9">R12</text>
<text x="58.4" y="70.7">C3</text>
<text x="180.1" y="66.9">IN7N</text>
<text x="180.1" y="69.4">IN7P</text>
<text x="180.1" y="72">IN6N</text>
<text x="229.9" y="72">BIASREF</text>
<text x="230.3" y="69.4">BIASINV</text>
<text x="231.4" y="66.9">BIASIN</text>
<text x="259.9" y="67.4">390k</text>
<text x="274.6" y="69.4">0.01u</text>
<text x="274.6" y="66.9">C22</text>
<text x="43.1" y="77.1">R4</text>
<text x="58.4" y="73.3">1n</text>
<text x="180.1" y="74.5">IN6P</text>
<text x="180.1" y="77.1">IN5N</text>
<text x="232.8" y="74.5">AVDD</text>
<text x="232.9" y="77.1">AVSS</text>
<text x="22.1" y="79.6">Shield</text>
<text x="42.3" y="79.6">2.2k</text>
<text x="68.9" y="83.4">TPD2E001DRLR</text>
<text x="74.8" y="80.9">U9</text>
<text x="139.7" y="80.9">JP4</text>
<text x="180.1" y="79.6">IN5P</text>
<text x="180.1" y="82.1">IN4N</text>
<text x="232.8" y="82.1">AVDD</text>
<text x="232.9" y="79.6">AVSS</text>
<text x="58.4" y="86">C4</text>
<text x="58.4" y="88.5">1n</text>
<text x="88.6" y="88.2">+5V</text>
<text x="180.1" y="84.7">IN4P</text>
<text x="180.1" y="87.2">IN3N</text>
<text x="180.1" y="89.8">IN3P</text>
<text x="231.6" y="84.7">VCAP3</text>
<text x="231.6" y="87.2">AVDD1</text>
<text x="231.7" y="89.8">AVSS1</text>
<text x="253.6" y="88.5">+3.3V</text>
<text x="268" y="88.5">C21</text>
<text x="279.4" y="88.5">C23</text>
<text x="22.1" y="94.8">Shield</text>
<text x="42.3" y="94.8">2.2k</text>
<text x="43.1" y="92.3">R5</text>
<text x="180.1" y="92.3">IN2N</text>
<text x="180.1" y="94.8">IN2P</text>
<text x="230.6" y="92.3">CLKSEL</text>
<text x="232.4" y="94.8">DGND</text>
<text x="268" y="91">0.1u</text>
<text x="279.4" y="91">1u</text>
<text x="58.4" y="101.2">C5</text>
<text x="180.1" y="97.4">IN1N</text>
<text x="180.1" y="99.9">IN1P</text>
<text x="232.4" y="99.9">DGND</text>
<text x="232.6" y="97.4">DVDD</text>
<text x="260.2" y="101.2">GNDD</text>
<text x="267.9" y="99.9">GNDA</text>
<text x="43.1" y="107.5">R6</text>
<text x="58.4" y="103.7">1n</text>
<text x="144.8" y="105">C15</text>
<text x="144.8" y="107.5">10u</text>
<text x="180.1" y="102.5">SRB1</text>
<text x="180.1" y="105">SRB2</text>
<text x="180.1" y="107.5">AVDD</text>
<text x="231.9" y="107.5">GPIO4</text>
<text x="232.6" y="102.5">DVDD</text>
<text x="232.6" y="105">~{DRDY}</text>
<text x="22.1" y="110.1">Shield</text>
<text x="42.3" y="110.1">2.2k</text>
<text x="68.9" y="113.9">TPD2E001DRLR</text>
<text x="74.2" y="111.4">U10</text>
<text x="143.5" y="112.6">GNDA</text>
<text x="180.1" y="110.1">AVSS</text>
<text x="180.1" y="112.6">AVDD</text>
<text x="231.9" y="110.1">GPIO3</text>
<text x="231.9" y="112.6">GPIO2</text>
<text x="58.4" y="116.4">C6</text>
<text x="58.4" y="119">1n</text>
<text x="88.6" y="118.7">+5V</text>
<text x="180.1" y="115.2">AVDD</text>
<text x="180.1" y="117.7">AVSS</text>
<text x="231.9" y="117.7">GPIO1</text>
<text x="232.6" y="115.2">DOUT</text>
<text x="22.1" y="125.3">Shield</text>
<text x="42.3" y="125.3">2.2k</text>
<text x="43.1" y="122.8">R7</text>
<text x="132.1" y="121.5">C11</text>
<text x="132.1" y="124.1">10u</text>
<text x="142.2" y="121.5">C14</text>
<text x="142.2" y="124.1">0.1u</text>
<text x="180.1" y="120.2">VREFP</text>
<text x="180.1" y="122.8">VREFN</text>
<text x="180.1" y="125.3">VCAP4</text>
<text x="229.4" y="120.2">DAISY_IN</text>
<text x="232.8" y="122.8">SCLK</text>
<text x="235.1" y="125.3">~{CS}</text>
<text x="58.4" y="131.7">C7</text>
<text x="180.1" y="127.9">NC</text>
<text x="180.1" y="130.4">VCAP1</text>
<text x="232" y="127.9">START</text>
<text x="234" y="130.4">CLK</text>
<text x="58.4" y="134.2">1n</text>
<text x="135.8" y="136.8">GNDA</text>
<text x="180.1" y="132.9">NC</text>
<text x="180.1" y="135.5">VCAP2</text>
<text x="231.8" y="132.9">~{RESET}</text>
<text x="232.2" y="135.5">~{PWDN}</text>
<text x="22.1" y="140.6">Shield</text>
<text x="42.3" y="140.6">2.2k</text>
<text x="43.1" y="138">R8</text>
<text x="74.2" y="141.8">U11</text>
<text x="141" y="143.4">C16</text>
<text x="147.1" y="143.9">C18</text>
<text x="154.2" y="143.9">C20</text>
<text x="180.1" y="138">RESV1</text>
<text x="180.1" y="140.6">AVSS</text>
<text x="232.4" y="140.6">DGND</text>
<text x="234.3" y="138">DIN</text>
<text x="260.2" y="141.8">GNDD</text>
<text x="58.4" y="146.9">C8</text>
<text x="58.4" y="149.5">1n</text>
<text x="68.9" y="144.4">TPD2E001DRLR</text>
<text x="88.6" y="149.2">+5V</text>
<text x="121.9" y="150">+5V</text>
<text x="141" y="145.9">1u</text>
<text x="147.1" y="146.4">100u</text>
<text x="154.2" y="146.4">1u</text>
<text x="171.3" y="148.2">GNDD</text>
<text x="22.1" y="155.8">Shield</text>
<text x="42.3" y="155.8">2.2k</text>
<text x="43.1" y="153.3">R9</text>
<text x="111.4" y="157.1">GNDA</text>
<text x="149.8" y="157.1">GNDA</text>
<text x="58.4" y="162.2">C9</text>
<text x="58.4" y="164.7">1n</text>
<text x="127" y="166.5">+5V</text>
<text x="144.1" y="166.2">+3.3V</text>
<text x="22.1" y="171">Shield</text>
<text x="42.3" y="171">2.2k</text>
<text x="42.5" y="168.5">R10</text>
<text x="58.4" y="179.9">1n</text>
<text x="58.4" y="177.4">C10</text>
<text x="123.2" y="177.6">C12</text>
<text x="130.6" y="178.2">C13</text>
<text x="142.2" y="177.6">C17</text>
<text x="149.6" y="178.2">C19</text>
<text x="123.2" y="180.2">1u</text>
<text x="130.6" y="180.7">0.1u</text>
<text x="142.2" y="180.2">1u</text>
<text x="149.6" y="180.7">0.1u</text>
<text x="33" y="188.8">GNDA</text>
<text x="129.5" y="188.8">GNDA</text>
<text x="148.2" y="189.1">GNDD</text>
</g>
<g font-size="1.8" fill="#0f0f0f">
<text x="119.4" y="18.7">E1</text>
<text x="144.8" y="18.7">IN1P</text>
<text x="144.8" y="21.2">IN1N</text>
<text x="119.4" y="27.6">E2</text>
<text x="144.8" y="33.9">IN2P</text>
<text x="63.5" y="36.5">E1</text>
<text x="119.4" y="36.5">E3</text>
<text x="144.8" y="36.5">IN3P</text>
<text x="144.8" y="39">IN3N</text>
<text x="119.4" y="45.4">E4</text>
<text x="63.5" y="51.7">E2</text>
<text x="144.8" y="51.7">IN4P</text>
<text x="119.4" y="54.3">E5</text>
<text x="144.8" y="56.8">IN5N</text>
<text x="144.8" y="54.3">IN5P</text>
<text x="119.4" y="63.2">E6</text>
<text x="156.6" y="65.7">IN7N</text>
<text x="156.7" y="63.2">IN8P</text>
<text x="274.3" y="60.6">BIAS_DRV</text>
<text x="63.5" y="67">E3</text>
<text x="144.8" y="69.5">IN6P</text>
<text x="156.7" y="68.2">IN7P</text>
<text x="119.4" y="72">E7</text>
<text x="144.8" y="74.6">IN7N</text>
<text x="144.8" y="72">IN7P</text>
<text x="156.6" y="75.9">IN5N</text>
<text x="156.7" y="73.3">IN6P</text>
<text x="256.5" y="73.3">AVDD</text>
<text x="256.5" y="75.9">AVSS</text>
<text x="63.5" y="82.2">E4</text>
<text x="119.4" y="80.9">E8</text>
<text x="156.7" y="83.5">IN4P</text>
<text x="156.7" y="78.4">IN5P</text>
<text x="144.8" y="87.3">IN8P</text>
<text x="156.6" y="86">IN3N</text>
<text x="156.7" y="88.6">IN3P</text>
<text x="156.7" y="93.6">IN2P</text>
<text x="63.5" y="97.4">E5</text>
<text x="125.5" y="101.3">IN_REF</text>
<text x="156.6" y="96.2">IN1N</text>
<text x="156.7" y="98.7">IN1P</text>
<text x="156.4" y="106.3">AVDD</text>
<text x="63.5" y="112.7">E6</text>
<text x="156.5" y="116.5">AVSS</text>
<text x="63.5" y="127.9">E7</text>
<text x="63.5" y="143.2">E8</text>
<text x="162.8" y="139.4">AVSS</text>
<text x="114.6" y="149.5">AVSS</text>
<text x="122.1" y="155.9">AVDD</text>
<text x="59.7" y="158.4">BIAS_DRV</text>
<text x="63.5" y="173.6">IN_REF</text>
</g>
<g font-size="1.8" fill="#a90000">
<text x="136.9" y="23.6" transform="rotate(-90 136.9 23.6)">1</text>
<text x="133.9" y="27.7">2</text>
<text x="31" y="32.8">2</text>
<text x="136.9" y="33.7" transform="rotate(-90 136.9 33.7)">3</text>
<text x="30.1" y="36.6">1</text>
<text x="136.9" y="41.3" transform="rotate(-90 136.9 41.3)">1</text>
<text x="133.9" y="45.5">2</text>
<text x="30.1" y="51.8">1</text>
<text x="31" y="48">2</text>
<text x="136.9" y="51.5" transform="rotate(-90 136.9 51.5)">3</text>
<text x="136.9" y="59.1" transform="rotate(-90 136.9 59.1)">1</text>
<text x="31" y="63.2">2</text>
<text x="133.9" y="63.2">2</text>
<text x="174.6" y="60.7">1</text>
<text x="174.6" y="63.2">2</text>
<text x="174.6" y="65.8">3</text>
<text x="241.3" y="60.7">64</text>
<text x="241.3" y="63.2">63</text>
<text x="241.3" y="65.8">62</text>
<text x="30.1" y="67.1">1</text>
<text x="136.9" y="69.3" transform="rotate(-90 136.9 69.3)">3</text>
<text x="174.6" y="68.3">4</text>
<text x="174.6" y="70.9">5</text>
<text x="241.3" y="68.3">61</text>
<text x="241.3" y="70.9">60</text>
<text x="136.9" y="76.9" transform="rotate(-90 136.9 76.9)">1</text>
<text x="174.6" y="73.4">6</text>
<text x="174.6" y="75.9">7</text>
<text x="241.3" y="73.4">59</text>
<text x="241.3" y="75.9">58</text>
<text x="30.1" y="82.3">1</text>
<text x="31" y="78.5">2</text>
<text x="133.9" y="81">2</text>
<text x="173.9" y="83.6">10</text>
<text x="174.6" y="78.5">8</text>
<text x="174.6" y="81">9</text>
<text x="241.3" y="78.5">57</text>
<text x="241.3" y="81">56</text>
<text x="241.3" y="83.6">55</text>
<text x="136.9" y="87.1" transform="rotate(-90 136.9 87.1)">3</text>
<text x="173.9" y="86.1">11</text>
<text x="173.9" y="88.6">12</text>
<text x="241.3" y="86.1">54</text>
<text x="241.3" y="88.6">53</text>
<text x="31" y="93.7">2</text>
<text x="173.9" y="91.2">13</text>
<text x="173.9" y="93.7">14</text>
<text x="241.3" y="91.2">52</text>
<text x="241.3" y="93.7">51</text>
<text x="30.1" y="97.5">1</text>
<text x="173.9" y="96.3">15</text>
<text x="173.9" y="98.8">16</text>
<text x="173.9" y="101.3">17</text>
<text x="241.3" y="96.3">50</text>
<text x="241.3" y="98.8">49</text>
<text x="241.3" y="101.3">48</text>
<text x="173.9" y="103.9">18</text>
<text x="173.9" y="106.4">19</text>
<text x="241.3" y="103.9">47</text>
<text x="241.3" y="106.4">46</text>
<text x="30.1" y="112.8">1</text>
<text x="31" y="109">2</text>
<text x="173.9" y="109">20</text>
<text x="173.9" y="111.5">21</text>
<text x="241.3" y="109">45</text>
<text x="241.3" y="111.5">44</text>
<text x="173.9" y="114">22</text>
<text x="173.9" y="116.6">23</text>
<text x="173.9" y="119.1">24</text>
<text x="241.3" y="114">43</text>
<text x="241.3" y="116.6">42</text>
<text x="241.3" y="119.1">41</text>
<text x="31" y="124.2">2</text>
<text x="173.9" y="121.7">25</text>
<text x="173.9" y="124.2">26</text>
<text x="241.3" y="121.7">40</text>
<text x="241.3" y="124.2">39</text>
<text x="30.1" y="128">1</text>
<text x="173.9" y="126.7">27</text>
<text x="173.9" y="129.3">28</text>
<text x="173.9" y="131.8">29</text>
<text x="241.3" y="126.7">38</text>
<text x="241.3" y="129.3">37</text>
<text x="241.3" y="131.8">36</text>
<text x="173.9" y="134.4">30</text>
<text x="173.9" y="136.9">31</text>
<text x="241.3" y="134.4">35</text>
<text x="241.3" y="136.9">34</text>
<text x="30.1" y="143.3">1</text>
<text x="31" y="139.4">2</text>
<text x="173.9" y="139.4">32</text>
<text x="241.3" y="139.4">33</text>
<text x="31" y="154.7">2</text>
<text x="30.1" y="158.5">1</text>
<text x="30.1" y="173.7">1</text>
<text x="31" y="169.9">2</text>
</g>
<g font-size="1.8" fill="#0000c2">
<text x="121.9" y="93.5">Jumpers</text>
<text x="126" y="95.5">bipolar</text>
<text x="131.3" y="93.5">para</text>
<text x="134.1" y="95.5">o</text>
<text x="136.8" y="95.5">monopolar</text>
<text x="137" y="93.5">configuracion</text>
</g>
<g font-size="1.8" fill="#725600">
<text x="258" y="105">DRDY/</text>
<text x="258" y="125.3">CS/</text>
<text x="258" y="120.2">MISO</text>
<text x="258" y="122.8">SCLK</text>
<text x="258" y="127.9">START</text>
<text x="258" y="135.5">PWDN/</text>
<text x="258" y="132.9">RESET</text>
<text x="258" y="138">MOSI</text>
</g>
<g font-size="1.4" fill="#006464">
<text x="77.1" y="29.9">VCC</text>
<text x="69.6" y="32.5">IO1</text>
<text x="69.6" y="35">IO2</text>
<text x="76.9" y="37.6">GND</text>
<text x="70.9" y="63">IO1</text>
<text x="70.9" y="65.5">IO2</text>
<text x="78.4" y="60.4">VCC</text>
<text x="78.2" y="68">GND</text>
<text x="70.9" y="93.4">IO1</text>
<text x="70.9" y="96">IO2</text>
<text x="78.4" y="90.9">VCC</text>
<text x="78.2" y="98.5">GND</text>
<text x="70.9" y="123.9">IO1</text>
<text x="78.4" y="121.4">VCC</text>
<text x="70.9" y="126.5">IO2</text>
<text x="78.2" y="129">GND</text>
<text x="70.9" y="154.4">IO1</text>
<text x="78.4" y="151.9">VCC</text>
<text x="70.9" y="156.9">IO2</text>
<text x="78.2" y="159.5">GND</text>
</g>
<g font-size="1.4" fill="#a90000">
<text x="83.2" y="29">1</text>
<text x="65.4" y="31.5">3</text>
<text x="65.4" y="34">5</text>
<text x="83.2" y="36.6">4</text>
<text x="84.5" y="59.4">1</text>
<text x="66.7" y="62">3</text>
<text x="66.7" y="64.5">5</text>
<text x="84.5" y="67.1">4</text>
<text x="84.5" y="89.9">1</text>
<text x="66.7" y="92.5">3</text>
<text x="66.7" y="95">5</text>
<text x="84.5" y="97.5">4</text>
<text x="66.7" y="122.9">3</text>
<text x="66.7" y="125.5">5</text>
<text x="84.5" y="120.4">1</text>
<text x="84.5" y="128">4</text>
<text x="66.7" y="153.4">3</text>
<text x="66.7" y="156">5</text>
<text x="84.5" y="150.9">1</text>
<text x="84.5" y="158.5">4</text>
</g>
</svg>
